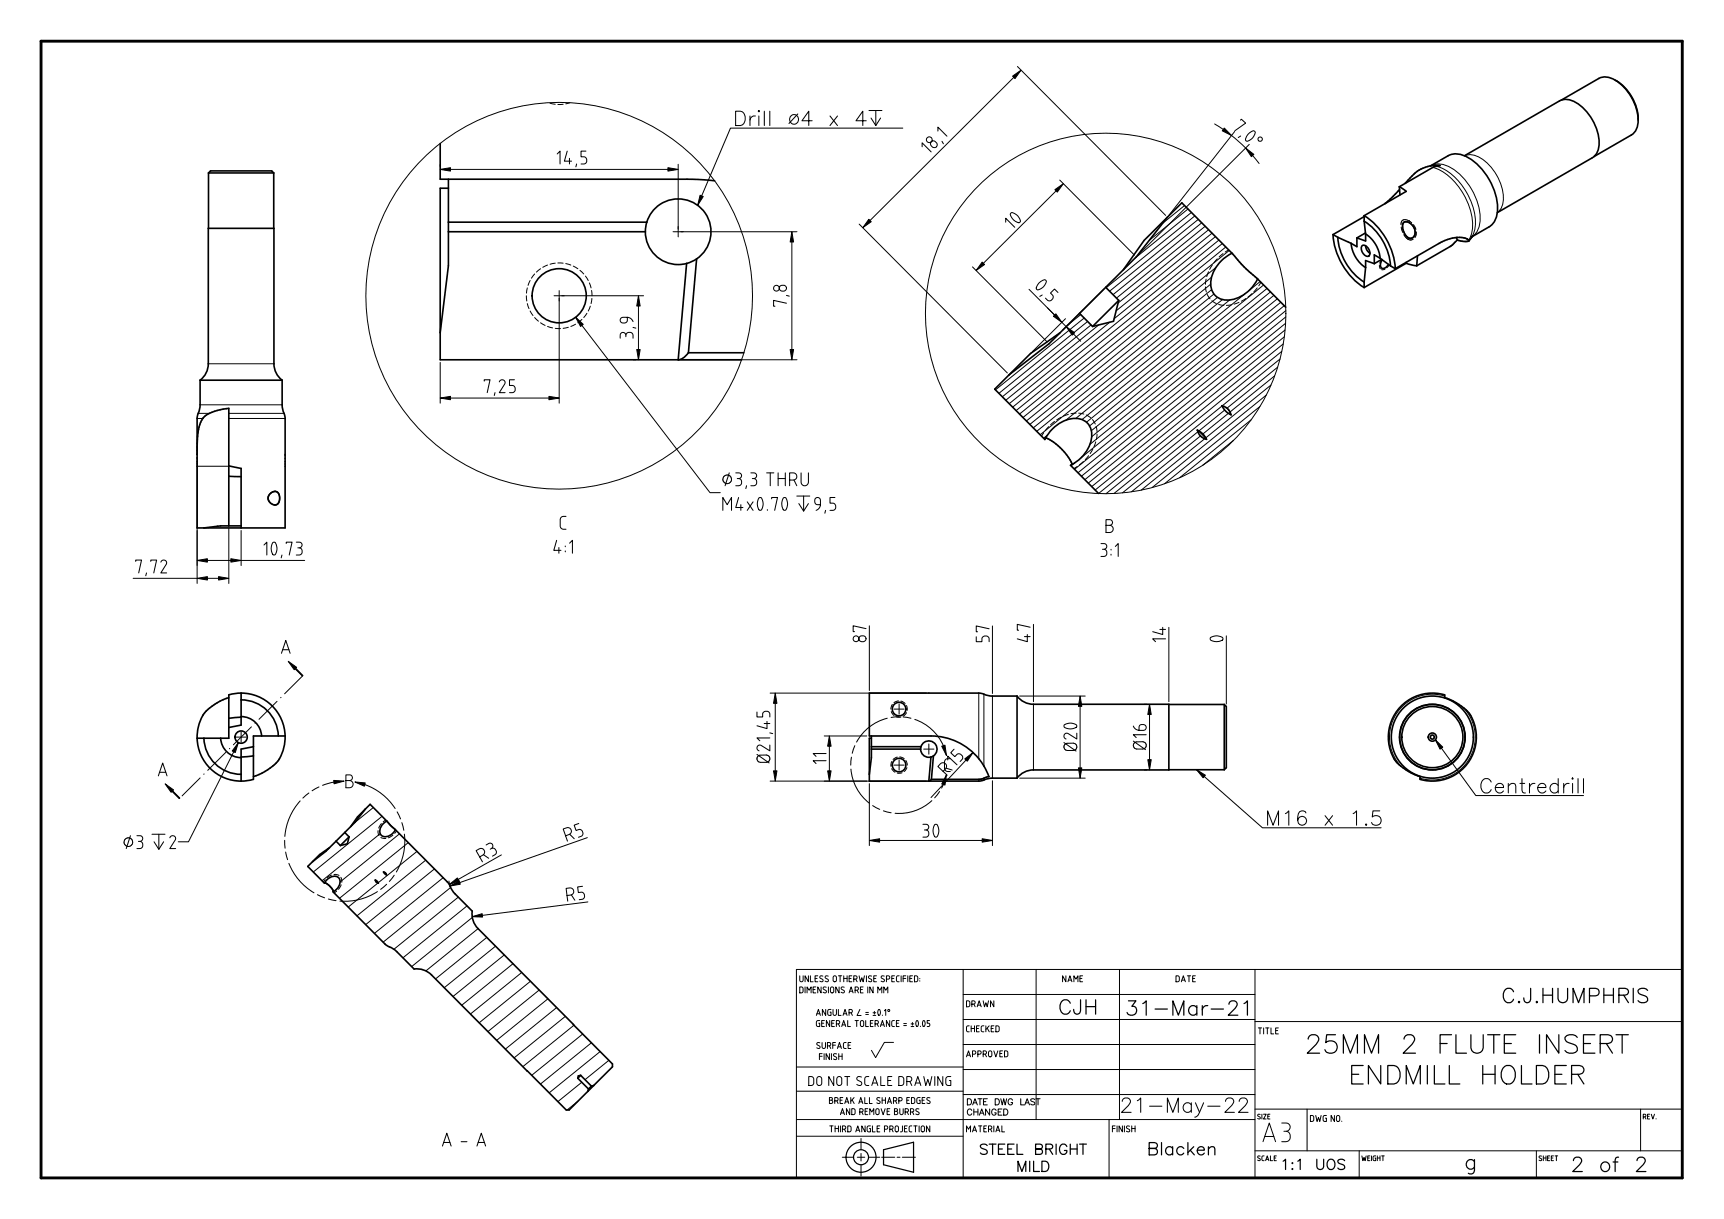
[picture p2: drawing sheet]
<svg xmlns="http://www.w3.org/2000/svg" width="420mm" height="297mm" viewBox="0 0 420 297" stroke-linecap="round" stroke-linejoin="round" font-family="sans-serif">
<g fill="none" stroke="#000" stroke-width=".4">
<path d="M393.6 19.5a11.5 11.5 0 0 1 5.6 9.7M107.3 35v8.7h60.1l6.8 .4M356.9 38l23.2-13.4a4.5 4.5 0 0 1 4.8 1 12.2 12.2 0 0 1 4.8 10.1 3.5 3.5 0 0 1-1.6 2.7l-23.2 13.4M380.5 24.4l9.1-5.3a4.5 4.5 0 0 1 4.9 1 12.1 12.1 0 0 1 4.7 10.1 3.5 3.5 0 0 1-1.6 2.7l-9.1 5.2M50.8 42.1v13.5M50.8 42.1l.5-.5h14.9l.5 .5M50.8 42.1h15.9M66.7 42.1v13.5M109.3 45.9h-2v35.2M109.3 43.7v21.1l-2 16.3M109.3 56.5h48M109.3 54.1h48.3"/>
<path d="M157.3 56.5a8 8 0 0 0 10 7.7M157.6 54.1a8 8 0 0 1 12.4-4.1 8 8 0 0 1-.2 13.1M157.6 54.1l-.3 2.4M284.5 52.9l-7.6 9.7-13.8 13.8M324.9 57.2a16.8 16.8 0 0 0 7.6 12.9M324.9 57.2l1.1 .6M326 57.8a14.2 14.2 0 0 0 6.5 10.9M326 57.8l3.3 1.5M329.3 59.3a7.9 7.9 0 0 0 3.5 5.9M330.7 58v2.1l-1.4-.8M332.1 59.8a1.73 1.73 0 0 1 1.5 2.6 1.73 1.73 0 0 1-1.5-2.6zM332.5 52.6a16.8 16.8 0 0 1 7.5 12.9"/>
<path d="M332.5 53.9a14.2 14.2 0 0 1 6.4 10.9M332.5 53.9l.3 3.1M332.5 52.6v1.3M332.5 52.8l-7.6 4.4M332.8 56.8l-2.1 1.2M332.8 57a7.9 7.9 0 0 1 3.5 5.9M332.8 59.9a2.34 2.34 0 0 0 1.1 1.8M332.8 57v1.7l-2.1-.7M341 45.5l1.7 1.1-10.2 6M341 45.5l.2 2M341.1 46.2l-3.6 3.4M343.4 53.9h.1"/>
<path d="M344.9 56.7a1.25 1.25 0 0 1-1.1 1.4 1.25 1.25 0 0 1-1.4-1 2.28 2.28 0 0 1-.1-3 2.46 2.46 0 0 1 2.6 2.6M348.7 40.4l4.2-2.4a5.4 5.4 0 0 1 5.9 1 15.4 15.4 0 0 1 6.1 12.7 4.7 4.7 0 0 1-2 3.6l-4.2 2.4M348.7 40.4l-2 .6-1.2 .6-3.1 3.1M348.7 40.4l2.2-.1-1.6 .4-8.3 4.8M354.9 57.9l.3 .6M354.9 57.9l-1.7 .3-1.9 .8-11.3 6.5M354.9 57.9h1.5l1.2 .4M355.2 58.5l1.6 .3 1.1-.1M355.2 58.5l-1.7 1.5-8.2 4.8M357.6 58.3h.1M357.6 58.3l.3 .4M358.7 57.7l-.8 1"/>
<path d="M358.7 57.7h.1M358.8 57.5h.1M358.8 57.5l-.1 .2M167.3 64.2l-2 23.5 1.2-.5 1.3-1.2M169.8 63.1l-2.5 1.1M169.8 63.1l-2 22.9M263.1 76.4l3.2 3.2M263.1 76.4l-7.4 7.4-9.8 7.5M269.5 70l3.2 3.2M272.7 73.2l-1.3 5.1-5.1 1.3M272.7 73.2l-6.4 6.4M300.3 61.7l2.9 3.3 3.3 3"/>
<path d="M300.3 61.7l-12.3-12.3-9.2 9.2-5 7.1M300.3 61.7a9.2 9.2 0 0 0-5.2 7.3 3.9 3.9 0 0 0 5 4 9.4 9.4 0 0 0 6.4-5M306.5 68l6.8 6.8M332.5 68.7v1.4M332.8 65.2l-.3 3.5M334.9 64.2l-2.1-.7v1.7M336.3 62.9l-1.4-.8v2.1M336.3 62.9l2.6 1.9M336.7 63.2l-1.8 1M336.9 63.3l-.1 .1a1.18 1.18 0 0 0 .3 2 1.8 1.8 0 0 0 1.3-1M338.9 64.8l1.1 .7M342.7 64.2l2.6 .6"/>
<path d="M342.7 64.2l-10.2 5.9M342.7 63.9v.3M345.5 62.3l-.2 2.5M48.8 92.6l-.1 6.5-.7 2.9v8.8M48.8 92.6h20M48.8 92.6l.9-.9 .7-1.1 .4-2v-33h16v33l.4 2 .6 1.1 1 .9M68.8 92.6v6.5l.7 2.9v26.6h-10.7M107.3 81.1v6.6h73.4M167.8 86h13.5M245.9 91.3l-3.5 3.5 12.3 12.3a9.2 9.2 0 0 1 7.3-5.2 3.9 3.9 0 0 1 4 5.1 9.4 9.4 0 0 1-5.1 6.4l6.8 6.8M258.4 81.1l-1.4 .9a47.4 47.4 0 0 0-11 9.3h-.1M297.8 98.8a3 3 0 0 1 2.2 2.3 4.3 4.3 0 0 1-2.2-2.3z"/>
<path d="M48 110.8l.1-3.9 .4-2.6a4.9 4.9 0 0 1 4.2-4.2l3.1-.6v14M48 110.8v17.8h1.7M55.8 113.5v2.6M55.8 113.5l3 .6v14.5M55.8 116.1v12M55.8 116.1h3M67.2 119.8a1.65 1.65 0 0 0-1.9 1.5 1.65 1.65 0 0 0 1.7 1.7M67.2 119.8a1.99 1.99 0 0 1 .6 2.9l-.8 .3M254.9 106.7l1.9 1 1.9 1.7 1.7 2.1 .9 1.7M291.8 104.8a4.3 4.3 0 0 1 2.2 2.3M291.8 104.8a3 3 0 0 0 2.2 2.3M291.8 104.8l1.2 1 1 1.3"/>
<path d="M49.7 128.6h9.1M58.8 128.1h-5l-4.1 .5M48 179.9a10.7 10.7 0 0 0 10.8 10.4M49.7 179.9a9.1 9.1 0 0 0 9.1 8.8M53.8 179.9a5 5 0 0 0 5 4.7M55.8 175v2.3M55.8 177.3v2.6h-7.8M55.8 170l-2.6 1.1-2.4 1.7a7.9 7.9 0 0 0-2.8 6.4v.7M58.8 174.6a5 5 0 0 1 5 4.7M58.8 168.9a10.7 10.7 0 0 1 10.7 10.4M58.8 170.5a9.1 9.1 0 0 1 9 8.8M58.8 174.8l-3 .2"/>
<path d="M58.8 168.9l-3 .4v5.7M58.8 168.9v7.8l-3 .6M69.5 179.3h-7.7v2.7M69.5 179.3a8.4 8.4 0 0 1-2.6 7l-2.5 1.8-2.6 1.1M212.4 179.9h-.5v8.8M212.4 179.3v5.3l-.5 4.1M247.9 169.6h-6.5l-2.9-.7h-26.6v10.4h15a15 15 0 0 1 14.1 9.9l-2.3 .7h-11.7M247.9 169.6v20M247.9 169.6l1.4 1.3 1.3 .5 1.3 .2 46.5 .1M284.9 171.6v16h-33l-2 .4-1.1 .7-.9 .9M298.4 171.7l.5 .5v14.9l-.5 .5M298.4 171.7v15.9"/>
<path d="M341.7 171.8a10.7 10.7 0 0 1 10.4-2.5v.7l2.8 1.2 2.8 2.2a10.7 10.7 0 0 1 .1 12.4 10.7 10.7 0 0 1-11.7 4.1v-.7l-2.8-1.2-2.9-2.2a10.4 10.4 0 0 1 1.3-14zM61.8 182v2.2M61.8 184.2v5.7l-3 .4M61.8 184.2l-3 .3M61.8 182l-3 .5v7.8M89 197.2l-2.5 3.2-7.1 7-3.2 2.6M211.9 188.7v1.6h26.6l2.9-.7h6.5M212.4 182.5h12M212.4 182h12.1M224.4 182.5a2 2 0 0 0 2.5 2M224.5 182a2 2 0 0 1 3.1-1.1 2 2 0 0 1-.1 3.3M224.5 182l-.1 .5"/>
<path d="M226.9 184.5l-.5 5.8 .6-.4M227.5 184.2l-.6 .3M227.5 184.2l-.5 5.7M284.9 187.6h13.5M79.2 215.1l1.2 .9 .9 1.2M80.3 206.5l-.7 .6a13.1 13.1 0 0 0-3.4 2.9M81.9 205l1.1 1M84 202.9l1.1 1M85.1 203.9l-.4 1.7-1.7 .4M85.1 203.9l-2.1 2.1M91.5 214.5l.7 .7-.5-.2zM93.5 212.5l.4 .2 .3 .5z"/>
<path d="M94.3 200.1a2.83 2.83 0 0 0-1.6 3.1 2.04 2.04 0 0 0 3.4-.6l.3-.4M94.3 200.1l2.1 2.1M94.3 200.1l-4.1-4.1-3.1 3-1.6 2.4M96.4 202.2l12.6 12.7 1.6 2.6 4.5 4.5v1.3l.3 1.3 1.1 1.7 32.8 33v.7l-10.6 10.5h-.7l-32.8-32.9-1.1-.9-1.2-.5-2-.1-4.5-4.5-2.6-1.6-12.6-12.7a2.83 2.83 0 0 0 1.6-3.1 2.04 2.04 0 0 0-3.5 .6l-.2 .4-4.1-4.1 1.2-1.1M139.8 249.7h-.1M140.8 262.7l2.6 2.7M141.5 262l-.6 .2-.1 .5M141.5 262l2.6 2.7M141.5 262l-.7 .7M143.4 265.4l-.1 .5M144.1 264.7l-.7 .7M144.7 264.5l-.6 .2"/>
<circle cx="136.3" cy="72.1" r="6.6"/>
<circle cx="58.8" cy="179.6" r="1.5"/>
<circle cx="219.1" cy="172.8" r="1.65"/>
<circle cx="349.1" cy="179.6" r="8"/>
<circle cx="349.1" cy="179.6" r="10"/>
<circle cx="349.1" cy="179.6" r=".5"/>
<circle cx="349.1" cy="179.6" r="1"/>
<circle cx="349.1" cy="179.6" r="7.5"/>
<circle cx="219.1" cy="186.4" r="1.65"/>
</g>
<g fill="none" stroke="#000" stroke-width=".24">
<path d="M356.9 38a4.7 4.7 0 0 1 4.8 1.1 12.3 12.3 0 0 1 4.7 10 3.7 3.7 0 0 1-1.5 2.7M348.7 40.4a5.4 5.4 0 0 1 5.9 1.1 15.4 15.4 0 0 1 6.1 12.6 4.7 4.7 0 0 1-2 3.6M349.2 40.8a14.8 14.8 0 0 1 9 10 9.3 9.3 0 0 1-.3 7.7M350.1 40.5a14.3 14.3 0 0 1 8.8 9.6 9.6 9.6 0 0 1-.1 7.4M48.8 98.6h20M50.8 88.6h16M48 102h1.4M48 113.6h7.8M48.3 100.7h2.7M55.8 100.7h13.4M55.8 102h13.7M238.5 168.9v16"/>
<path d="M239.8 169.2v17.5M241.9 169.6v20M251.9 171.6v16M352.1 169.6a10.5 10.5 0 0 0-11.9 4.5 10.5 10.5 0 0 0 1.2 12.6M356.8 172.6a10.5 10.5 0 0 1 1.1 12.6 10.5 10.5 0 0 1-11.8 4.4M238.5 189.9v.4M239.8 189.6v.5"/>
</g>
<g fill="none" stroke="#000" stroke-width=".24">
<path d="M134.1 25.2l1.2 .2M137.2 25.4l-1.2 .1M138.9 25l-1 .3M128.3 72.1l.1 1.3M128.5 70.2l-.2 1.2M128.5 74l.4 1.2M129.2 68.4l-.5 1.1M129.2 75.8l.7 1.1M130.3 66.8l-.8 1M130.3 77.4l.9 .9M131.7 65.5l-1 .8M131.7 78.7l1.2 .6"/>
<path d="M133.4 64.6l-1.1 .5M133.4 79.5l1.3 .4M135.3 64.1l-1.2 .3M136 64.1h1.2M137.9 64.2l1.2 .4M138.5 79.8l-1.3 .2M139.7 64.8l1.1 .7M140.3 79l-1.2 .5M141.3 65.9l1 .9M141.8 77.8l-1 .9M142.7 67.3l.7 1.1M143 76.3l-.7 1.1"/>
<path d="M143.6 68.9l.4 1.3M143.9 74.6l-.5 1.2M144.2 70.8l.1 1.3M144.3 72.7l-.3 1.3M135.3 80l1.3 .1M217.2 173.4l.7 1M217.5 171.7l-.4 1.1M218.4 174.6l1.2 .1M219 170.8l-1.1 .4M219.6 170.8l1 .6M220.9 171.9l.2 1.2M220.9 173.7l-.8 .8"/>
<path d="M217.3 185.6l-.2 1.1M217.3 187.3l.8 .9M218.7 184.5l-1 .6M219.3 184.4l1.1 .5M219.8 188.3l-1.1 .1M220.8 185.3l.3 1.1M221 187l-.6 1"/>
</g>
<g fill="none" stroke="#000" stroke-width=".24">
<path d="M341.5 55.4l.3 1.2M342.1 57.2l.8 .9M342.9 58.1h.1M342.9 58.1l.2 .2M343.1 58.3h.1M343.1 58.3l.7 .2M343.8 58.5h.1M344.1 54.3a1.61 1.61 0 0 0-2.5-.3l-.2 .7M344.4 58.3l-.6 .2M344.5 54.8l.6 1.1M345.2 56.5l-.3 1.3M293.8 69.9l.2 1.3"/>
<path d="M293.9 68l-.1 1.3M294.2 71.8l.7 1M294.5 66.2l-.4 1.2M295.3 73.3l1.1 .7M295.5 64.6l-.7 1M296.7 63.1l-.9 .9M297 74.2l1.3 .2M298.1 61.8l-1 .8M299.4 60.9l-.8 .5M300.2 74.3l-1.3 .1M302 73.7l-1.2 .4M303.6 72.8l-1.1 .6"/>
<path d="M305.1 71.6l-1 .8M306.4 70.2l-.8 .9M307.3 68.8l-.5 .8M336.2 64.7l.2 .8M336.6 63.3l-.3 .8M337.5 65.6l-.8 .1M338.6 64.6l-.6 .7M94 199.8l-.6 .4M92.1 202.4l.3 1.2M92.8 204.1l1.2 .2M92.9 200.7l-.6 1.1M95.7 203.5l-1 .7"/>
<path d="M96.6 202.4l-.4 .7"/>
</g>
<g fill="none" stroke="#000" stroke-width=".24">
<path d="M288.7 50.1l-5.4 4.3M289.5 50.9l-9.4 7.7M290.4 51.8l-13.8 11.1M291.2 52.6l-21.6 17.5M292 53.5l-21.6 17.5M292.9 54.3l-21.6 17.5M293.7 55.1l-21.6 17.5M294.6 56l-22.1 17.8M295.4 56.8l-23.4 19M296.2 57.7l-24.7 20M297.1 58.5l-50.3 40.7M297.9 59.3l-50.3 40.8"/>
<path d="M263.4 76.7l-3.1 2.5M264.2 77.5l-21.6 17.5M265.1 78.3l-21.7 17.5M265.9 79.2l-21.6 17.5M267.8 79.2l-22.7 18.3M270.5 78.5l-24.5 19.9M295.1 69.2l-43.3 35.1M295.3 67.6l-44.3 35.8M295.3 70.6l-42.6 34.5M295.9 71.6l-42.4 34.3M296.3 65.2l-46.2 37.4M296.7 72.5l-36.9 29.9"/>
<path d="M297.9 73l-35.7 28.9M298.7 60.2l-50.2 40.7M299.6 61l-50.3 40.7M299.7 73.1l-36 29.1M303.4 71.6l-38.6 31.3M307.1 68.6l-2.8 2.3M308 69.4l-42.5 34.4M308.8 70.3l-42.8 34.7M309.6 71.1l-43.5 35.3M310.5 72l-44.9 36.3M311.3 72.8l-47.8 38.7M312.1 73.7l-50.2 40.7"/>
<path d="M313 74.5l-50.3 40.7M313.3 78.8l-48.1 38.9M313.4 77.2l-49 39.7M313.4 75.7l-49.9 40.3M297.8 98.9l-26.3 21.3M298.5 99.9l-6.3 5.1M307.1 99.1l-23.3 18.8M308.6 96.3l-27.8 22.5M309.7 93.8l-15.8 12.9M310.6 91.6l-10.9 8.9M311.4 89.5l-12.4 10M312 87.5l-14.1 11.4"/>
<path d="M312.4 85.6l-42.8 34.7M312.7 83.8l-45 36.4M313 82.1l-46.1 37.3M313.2 80.4l-47.1 38.2M255.3 106l-1 .8M262 112.8l-1 .7M292 105.2l-18.4 14.9M292.6 106.2l-16.8 13.6M293.7 106.9l-15.6 12.5M299.4 100.7l-6.2 5.1M300.6 107.3l-7.5 6.1M304.9 102.3l-17.4 14.1"/>
<path d="M91 196.8l-4.6 3.7M93.1 198.9l-16.7 13.6M92.7 203.1l-14.2 11.5M97.4 203.2l-14.5 11.7M99.5 205.3l-16.8 13.6M101.6 207.5l-16.7 13.5M103.7 209.6l-16.7 13.6M105.9 211.7l-16.8 13.6M108 213.9l-16.8 13.5M109.8 216.3l-16.4 13.3M111.7 218.6l-15.7 12.7M113.8 220.7l-15.6 12.7"/>
<path d="M115.1 223.6l-14.8 11.9M116.5 226.3l-12.7 10.3M118.6 228.4l-12.5 10.1M120.8 230.6l-12.5 10.1M122.9 232.7l-12.5 10.1M125 234.8l-12.5 10.2M127.2 237l-12.5 10.1M129.3 239.1l-12.5 10.1M131.4 241.2l-12.5 10.2M133.5 243.4l-12.5 10.1M135.7 245.5l-12.5 10.1M137.8 247.7l-12.5 10.1"/>
<path d="M139.9 249.8l-12.5 10.1M142 252l-12.4 10M144.1 254.1l-12.4 10.1M146.3 256.2l-12.5 10.1M148.4 258.4l-5.8 4.7M140.8 268.4l-2.6 2.1M141.8 263.7l-5.8 4.7"/>
</g>
<g fill="none" stroke="#000" stroke-width=".24">
<path d="M254.4 105.4l-.6 .9M255.6 104l-.9 .9M257 102.7l-1 .8M258.6 101.7l-1.1 .6M260.4 101l-1.2 .4M262.3 100.7l-1.3 .1M262.6 113.7l-.9 .5M262.9 100.7l1.2 .2M264 112.5l-.9 .8M264.7 101.1l1.1 .7M265.3 111l-.8 1M266.2 102.2l.7 1.1"/>
<path d="M266.3 109.4l-.6 1.1M267.1 107.7l-.5 1.2M267.1 103.9l.3 1.3M267.4 105.8l-.2 1.3M79.2 214.3l-.4 .6M80.8 213.2l-1.1 .7M81.4 213.1l1.2 .2M82 217.2l-.6 .4M83.1 213.8l.2 1.2M83.1 215.6l-.6 1.1"/>
</g>
<g fill="none" stroke="#000" stroke-width=".24">
<circle cx="136.3" cy="72.1" r="47.1"/>
<circle cx="269.5" cy="76.4" r="43.9"/>
</g>
<path d="M10 10h400v277h-400z" fill="none" stroke="#000" stroke-width=".7"/>
<g fill="none" stroke="#000" stroke-width=".24">
<path d="M234.7 236.2v50.8h-40.6v-50.8h215.9M252.5 236.2v36.6M272.8 236.2v36.6M305.9 236.2v50.8M217.8 254h-2.3l-2.1 3.7-1-1.8M234.7 242.3h71.2M234.7 248.4h71.2M234.7 254.5h71.2M305.9 248.9h104.1M194.1 276.9h40.6M194.1 272.8h111.8M194.1 265.9h40.6"/>
<path d="M194.1 260h40.6M209.8 277.4v2.8M234.7 260.6h71.2M234.7 266.7h71.2M270.3 272.8v14.2M305.9 270.3h104.1M318.6 270.3v10.1M399.8 270.3v10.1M205.3 282h2.7M208.9 282h1.9M209.8 281.1v1.8M209.8 283.8v2.8"/>
<path d="M211.7 282h2.7M214.9 282h3.2M218.6 282h.8M219.9 282h3.2M305.9 280.4h104.1M331.3 280.4v6.6M374.4 280.4v6.6"/>
</g>
<g fill="none" stroke="#000" stroke-width=".3">
<path d="M215.3 280.2l7.3-1.9v7.3l-7.3-1.8z"/>
<circle cx="209.8" cy="282" r="1.83"/>
<circle cx="209.8" cy="282" r="3.7"/>
</g>
<path d="M61.3 177.1l-4.4 4.4M62.2 176.2h.1M67.5 170.9l-4.4 4.4M68.5 169.9l-.1 .1M73.8 164.7l-4.4 4.4M48.8 189.6l-4.4 4.3M49.7 188.6v.1M55 183.3l-4.4 4.4M56 182.4l-.1 .1" fill="none" stroke="#000" stroke-width=".24"/>
<path d="M70.2 161.1l2.1 1.5-.6 .6zM71.9 163l.2-.2 1.7 1.8-.1 .2zM40.2 191l2.1 1.5-.6 .6zM41.9 192.8l.2-.1 1.7 1.8-.1 .1z" fill="#000" stroke="#000" stroke-width=".24"/>
<g fill="none" stroke="#000" stroke-width=".25">
<path d="M216.2 175a11.8 11.8 0 0 0-7.4 5.8M219.1 174.7l-1.9 .1M220.1 174.7l1.9 .3M222.9 175.3a11.8 11.8 0 0 1 7 6.4M73.2 195.2a14.6 14.6 0 0 0-3.8 8.6M75.3 193.2l-1.5 1.3M77.7 191.8l-1.6 .9M81.4 190.6l-2.8 .8M88.9 191.2a14.6 14.6 0 0 1 7.4 5.8M96.8 197.8l.8 1.8M207.4 187.4a11.8 11.8 0 0 0 4.5 8.3M207.5 184.5l-.2 1.9"/>
<path d="M208.3 181.7l-.6 1.8M212.7 196.3l1.7 .9M215.3 197.6l1.9 .5M227.1 195.1a11.8 11.8 0 0 1-9 3.1M229 192.9l-1.2 1.5M229.9 191.2l-.4 .8M69.4 204.8l.1 1.9M69.6 207.6l.5 1.9M70.4 210.4a14.6 14.6 0 0 0 6.1 7.2M77.4 218l1.7 .8M80 219.1l1.9 .4M92 217.3a14.6 14.6 0 0 1-9.1 2.3"/>
<path d="M94.2 215.5l-1.4 1.2M96.1 213.3l-1.2 1.5M97.9 200.5l.5 1.8M98.6 203.3a14.6 14.6 0 0 1-2 9.2"/>
</g>
<path d="M81.3 190.2l2.6 .1-2.5 .7zM86.5 190.5l2.5 .3-.2 .8zM230.7 188.8l-.4 2.5-.8-.3zM229.5 181.8l.8-.2 .4 2.5z" fill="#000" stroke="#000" stroke-width=".24"/>
<g fill="none" stroke="#000" stroke-width=".24">
<path d="M247.1 18.9l-35.1 34.8M248 16.2l36.1 36.3M296 30.2l2.1 1.3M300.1 33l3.5 3.1M300.9 32l-16 20.4M304.5 35.2l-27.1 27M305.3 37.9l1.6 1.9M107.3 40v.7M109.8 41.3h53M165.3 40v15.8M165.9 56.5h28.3M193 59v26.2"/>
<path d="M209.4 54.6l36.1 36.3M257.4 46.5l-17.7 17.7M258.3 43.9l18.2 18.3M136.3 72.7v25.5M136.9 72.1h19.9M155.6 74.6v10.6M237 65l18.2 18.3M250.8 70.5l9 9.1M259.7 77.7l-8.1 8M269 70.5l-10 10M107.3 88.3v9.9M109.8 97h24"/>
<path d="M154.3 87.7h.7M165.9 87.7h28.3M261.6 81.4l1.8 1.7M48 111.4v26.4M48 129.3v12.9M50.5 136.6h5.8M55.8 128.8v13.4M58.8 129.3v8.5M58.8 136.6h15.5M32.4 140.9h15.6M50.5 140.9h2.8M211.9 152.5v15.8"/>
<path d="M241.9 152.5v16.5M251.9 152.1v18.9M284.9 152.9v18.1M298.9 154.9v16.6M187.7 168.9h38M188.9 171.4v16.4M200.9 179.3h10.3M248.5 169.6h16M263.2 172.1v15M278.9 171.6h.6M280.2 174.1v11M187.7 190.3h38"/>
<path d="M202.1 181.8v6M211.9 191v15M235.4 185.2l-8.5 9.1M241.9 190.2v15.8M248.5 189.6h16M278.9 187.6h.6M109.4 214.7l.3 1.3M122.2 208.3l-10.5 6M143.1 204.1l-33.4 11.8M143.3 219.8l-28.2 3.6M214.4 204.8h25"/>
</g>
<g fill="#000" stroke="#000" stroke-width=".24">
<path d="M246.8 18.6l2-1.5-1.4 2zM298.4 31.2l1.7 1.8-2.2-1.1zM303.6 36.1l2 1.5-.6 .6zM107.3 41.3l2.5-.4v.8zM162.8 40.9l2.5 .4-2.5 .4zM170.6 47.6l.8 .3-1.4 2.1zM193 56.5l.4 2.5h-.8zM211.7 53.4l.6 .6-2 1.5zM257.1 46.2l2-1.4-1.4 2zM155.6 72.1l.4 2.5h-.8zM239.4 63.9l.6 .6-2.1 1.4zM256.7 77.1l.6-.6 1.5 2z"/>
<path d="M107.3 97l2.5-.4v.8zM133.8 96.6l2.5 .4-2.5 .4zM155.2 85.2h.8l-.4 2.5zM192.6 85.2h.8l-.4 2.5zM259.8 79.6l2.1 1.5-.6 .6zM48 136.6l2.5-.5v.9zM56.3 136.1l2.5 .5-2.5 .4zM48 140.9l2.5-.4v.8zM53.3 140.5l2.5 .4-2.5 .4zM188.9 168.9l.5 2.5h-.9zM263.2 169.6l.5 2.5h-.9zM280.2 171.6l.4 2.5h-.9z"/>
<path d="M188.5 187.8h.9l-.5 2.5zM202.1 179.3l.4 2.5h-.8zM201.7 187.8h.8l-.4 2.5zM235.1 184.9l2-1.5-1.4 2.1zM262.8 187.1h.9l-.5 2.5zM279.7 185.1h.9l-.4 2.5zM291.6 187.6l2.2 1.3-.6 .6zM349.8 180.3l1.8 1.8-.6 .5zM109.5 215.5l2-1.6 .4 .8zM109.7 215.9l2.2-1.2 .3 .8zM211.9 204.8l2.5-.4v.8zM239.4 204.4l2.5 .4-2.5 .4z"/>
<path d="M115.1 223.4l2.4-.8 .1 .9z"/>
</g>
<path d="M140.3 77.3l1.8 1.7-.6 .5zM58.1 181l-.8 2.4-.7-.4z" fill="#000" stroke="#000" stroke-width=".24"/>
<path d="M140.3 77.3l32.7 42.8h2.5M58.1 181l-12.2 24.1h-2.5" fill="none" stroke="#000" stroke-width=".24"/>
<path d="M220 31.2h-42l-8 18.8M291.6 187.6l16.1 14.1h28.9M349.8 180.3l9.9 13.6h26.2" fill="none" stroke="#000" stroke-width=".25"/>
<path d="M164 56.5h2.5M165.3 55.2v2.5M135 72.1h2.5M136.3 70.8v2.5M57.5 179.6h2.5M58.8 178.4v2.5M217.9 172.8h2.5M219.1 171.5v2.5M217.9 186.4h2.5M219.1 185.2v2.5M225.1 182.5h2.5M226.4 181.3v2.5" fill="none" stroke="#000" stroke-width=".24"/>
<text font-size="7.6" x="307.1" y="278.5">A3</text>
<g font-size="5.8">
<text x="318" y="256.6">25MM</text>
<text x="341.3" y="256.6">2</text>
<text x="350.1" y="256.6">FLUTE</text>
<text x="374.3" y="256.6">INSERT</text>
<text x="328.6" y="264.1">ENDMILL</text>
<text x="360.5" y="264.1">HOLDER</text>
</g>
<g font-size="5.2">
<text x="299.9" y="31.2" transform="rotate(42 299.9 31.2)">7,0°</text>
<text x="135.3" y="40.1">14,5</text>
<text x="226.2" y="38" transform="rotate(-45 226.2 38)">18,1</text>
<text x="246.6" y="56.4" transform="rotate(-45 246.6 56.4)">10</text>
<text x="251.7" y="69.8" transform="rotate(45 251.7 69.8)">0,5</text>
<text x="191.9" y="75.1" transform="rotate(-90 191.9 75.1)">7,8</text>
<text x="154.5" y="82.9" transform="rotate(-90 154.5 82.9)">3,9</text>
<text x="117.5" y="95.9">7,25</text>
<text x="175.7" y="118.5">∅3,3 THRU</text>
<text x="175.7" y="124.5">M4x0.70</text>
<text x="198" y="124.5">9,5</text>
<text x="136" y="129.1">C</text>
<text x="269" y="129.9">B</text>
<text x="63.8" y="135.4">10,73</text>
<text x="134.5" y="135">4:1</text>
<text x="267.8" y="135.8">3:1</text>
<text x="32.6" y="139.8">7,72</text>
<text x="68.1" y="159.4">A</text>
<text x="211.2" y="156.9" transform="rotate(-90 211.2 156.9)">87</text>
<text x="241.2" y="156.9" transform="rotate(-90 241.2 156.9)">57</text>
<text x="251.2" y="156.9" transform="rotate(-90 251.2 156.9)">47</text>
<text x="284.2" y="156.9" transform="rotate(-90 284.2 156.9)">14</text>
<text x="298.2" y="156.9" transform="rotate(-90 298.2 156.9)">0</text>
<text x="262.6" y="183.4" transform="rotate(-90 262.6 183.4)">Ø20</text>
<text x="279.5" y="183" transform="rotate(-90 279.5 183)">Ø16</text>
<text x="38.1" y="189.2">A</text>
<text x="187.8" y="186.3" transform="rotate(-90 187.8 186.3)">Ø21,45</text>
<text x="201.5" y="186.6" transform="rotate(-90 201.5 186.6)">11</text>
<text x="229.7" y="188.2">C</text>
<text x="230.6" y="189.4" transform="rotate(-47 230.6 189.4)">R15</text>
<text x="83.8" y="192.1">B</text>
<text x="29.7" y="207">∅3</text>
<text x="40.9" y="207">2</text>
<text x="137.9" y="205.3" transform="rotate(-19 137.9 205.3)">R5</text>
<text x="224.4" y="204.2">30</text>
<text x="117.2" y="210.4" transform="rotate(-30 117.2 210.4)">R3</text>
<text x="137.9" y="219.8" transform="rotate(-7 137.9 219.8)">R5</text>
<text x="107.3" y="279.4">A - A</text>
</g>
<g font-size="4.5">
<text x="178.6" y="30.6">Drill</text>
<text x="191.8" y="30.6">Ø4</text>
<text x="201.8" y="30.6">x</text>
<text x="208.1" y="30.6">4x</text>
<text x="193.9" y="124.5">x</text>
<text x="360.4" y="193.2">Centredrill</text>
<text x="308.3" y="201.1">M16</text>
<text x="322.4" y="201.1">x</text>
<text x="328.8" y="201.1">1.5</text>
<text x="36.7" y="207">x</text>
<text x="365.9" y="244.3">C.J.HUMPHRIS</text>
<text x="257.8" y="247.1">CJH</text>
<text x="274.2" y="247.4">31-Mar-21</text>
<text x="272.8" y="271.1">21-May-22</text>
<text x="356.8" y="284.9">g</text>
<text x="382.8" y="285.5">2</text>
<text x="389.6" y="285.5">of</text>
<text x="398.3" y="285.5">2</text>
</g>
<text font-size="3.9" x="279.5" y="281.4">Blacken</text>
<text font-size="3.7" x="196.7" y="264.6">DO NOT SCALE DRAWING</text>
<g font-size="3.2">
<text x="238.6" y="281.3">STEEL</text>
<text x="251.9" y="281.3">BRIGHT</text>
<text x="247.6" y="285.5">MILD</text>
<text x="312" y="285">1:1</text>
<text x="320.4" y="285">UOS</text>
</g>
<g font-size="2.4">
<text x="194.7" y="239.3">UNLESS OTHERWISE SPECIFIED:</text>
<text x="258.7" y="239.3">NAME</text>
<text x="286.4" y="239.3">DATE</text>
<text x="194.7" y="242">DIMENSIONS ARE IN MM</text>
<text x="235.3" y="245.4">DRAWN</text>
<text x="198.7" y="247.5">ANGULAR ∠ = ±0.1°</text>
<text x="198.7" y="250.2">GENERAL TOLERANCE = ±0.05</text>
<text x="235.3" y="251.5">CHECKED</text>
<text x="198.8" y="255.6">SURFACE</text>
<text x="235.3" y="257.6">APPROVED</text>
<text x="306.4" y="252">TITLE</text>
<text x="199.5" y="258.3">FINISH</text>
<text x="201.9" y="269">BREAK ALL SHARP EDGES</text>
<text x="202" y="275.9">THIRD ANGLE PROJECTION</text>
<text x="204.6" y="271.7">AND REMOVE BURRS</text>
<text x="235.3" y="275.9">MATERIAL</text>
<text x="270.9" y="275.9">FINISH</text>
<text x="319.1" y="273.4">DWG NO.</text>
</g>
<g font-size="2">
<text x="306.3" y="272.7">SIZE</text>
<text x="400.3" y="272.7">REV.</text>
<text x="306.3" y="282.9">SCALE</text>
<text x="331.7" y="282.9">WEIGHT</text>
<text x="374.9" y="282.9">SHEET</text>
</g>
<g font-size="1.9">
<text x="235.5" y="269.2">DATE</text>
<text x="242.3" y="269.2">DWG LAST</text>
<text x="235.5" y="271.7">CHANGED</text>
</g>
</svg>
